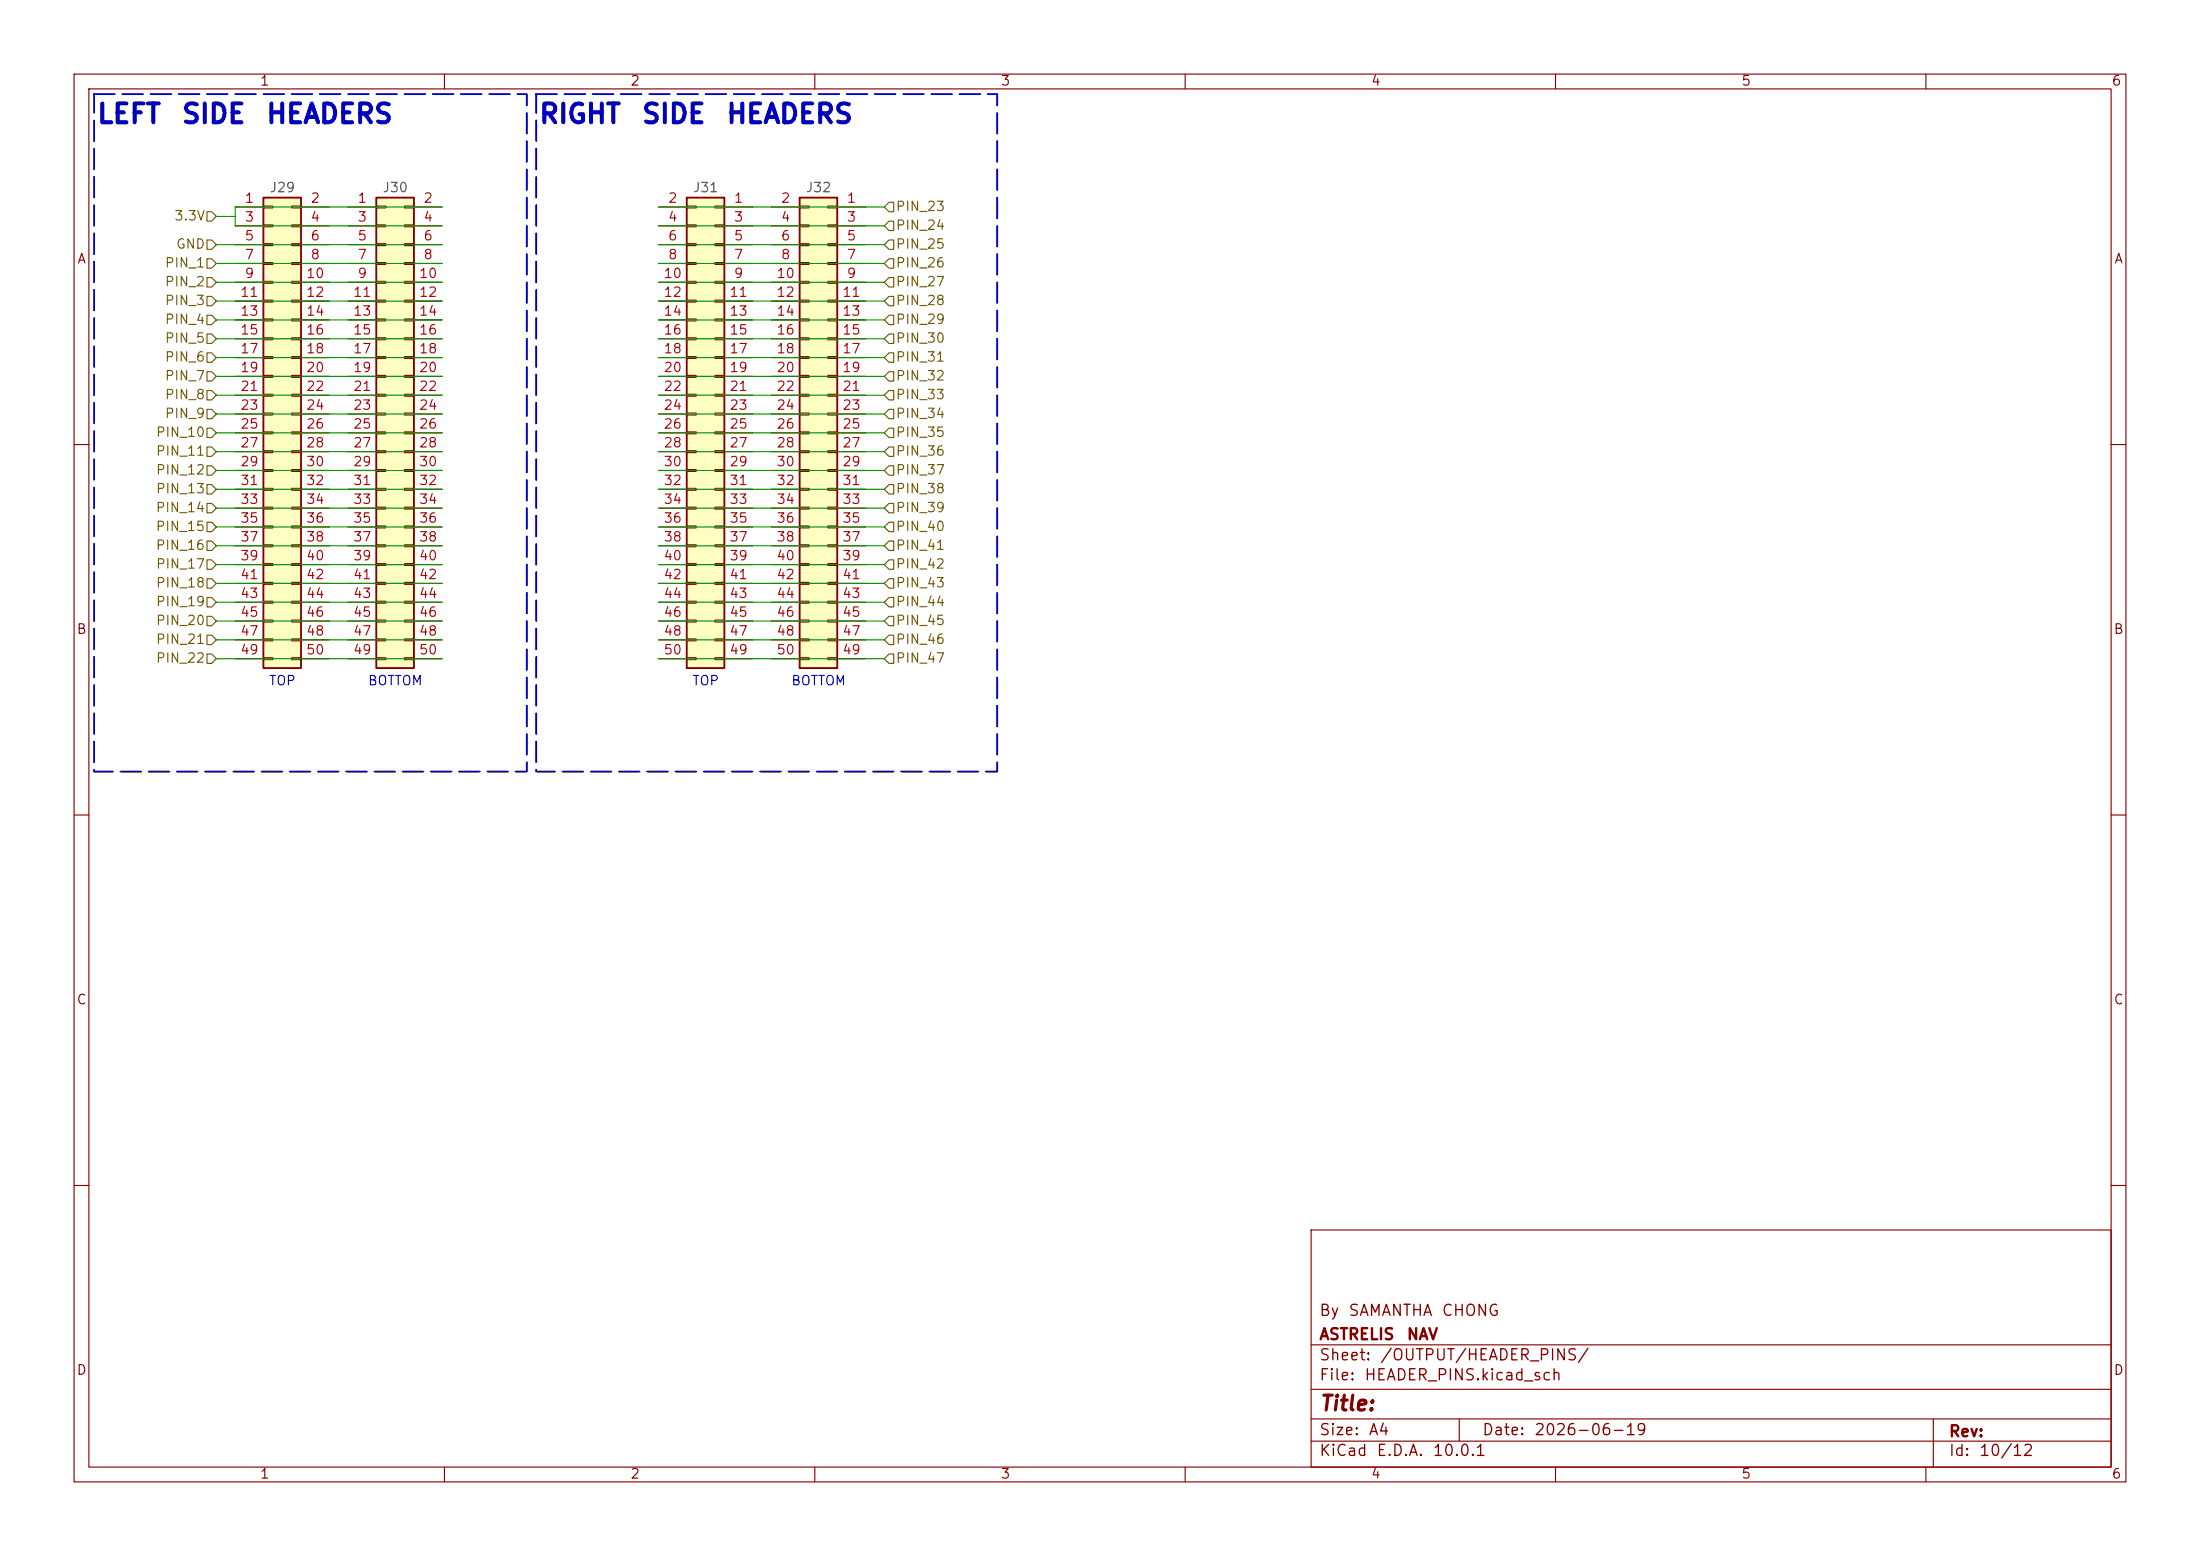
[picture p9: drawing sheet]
<svg xmlns="http://www.w3.org/2000/svg" width="297mm" height="210mm" viewBox="0 0 297 210" stroke-linecap="round" stroke-linejoin="round" font-family="sans-serif">
<g fill="none" stroke="#840000" stroke-width=".15">
<path d="M10 10h277v190h-277zM12 12h273v186h-273zM60 10v2M110 10v2M160 10v2M210 10v2M260 10v2M10 60h2M285 60h2M10 110h2M285 110h2M10 160h2"/>
<path d="M177 166h108v32h-108zM285 160h2M60 198v2M110 198v2M160 198v2M177 194.5h108M177 191.5h108M177 187.5h108M177 181.5h108M197 191.5v3M210 198v2M260 198v2"/>
<path d="M261 191.5v6.5"/>
</g>
<path d="M92.7 26.7h5.1v63.5h-5.1z" fill="#ffffc2"/>
<path d="M92.7 26.7h5.1v63.5h-5.1z" fill="none" stroke="#840000" stroke-width=".25"/>
<g fill="none" stroke="#840000" stroke-width=".15">
<path d="M88.9 27.9h3.8M88.9 30.5h3.8M88.9 33h3.8M88.9 35.6h3.8M88.9 38.1h3.8M92.7 27.8h1.3v.3h-1.3zM92.7 30.4h1.3v.2h-1.3zM92.7 32.9h1.3v.2h-1.3zM92.7 35.4h1.3v.3h-1.3zM92.7 38h1.3v.2h-1.3zM96.5 27.8h1.3v.3h-1.3zM96.5 30.4h1.3v.2h-1.3z"/>
<path d="M96.5 32.9h1.3v.2h-1.3zM96.5 35.4h1.3v.3h-1.3zM96.5 38h1.3v.2h-1.3zM97.8 27.9h3.8M97.8 30.5h3.8M97.8 33h3.8M97.8 35.6h3.8M97.8 38.1h3.8M88.9 40.6h3.8M88.9 43.2h3.8M88.9 45.7h3.8M88.9 48.3h3.8"/>
<path d="M88.9 50.8h3.8M88.9 53.3h3.8M88.9 55.9h3.8M88.9 58.4h3.8M92.7 40.5h1.3v.3h-1.3zM92.7 43.1h1.3v.2h-1.3zM92.7 45.6h1.3v.2h-1.3zM92.7 48.1h1.3v.3h-1.3zM92.7 50.7h1.3v.2h-1.3zM92.7 53.2h1.3v.3h-1.3zM92.7 55.8h1.3v.2h-1.3zM92.7 58.3h1.3v.2h-1.3z"/>
<path d="M96.5 40.5h1.3v.3h-1.3zM96.5 43.1h1.3v.2h-1.3zM96.5 45.6h1.3v.2h-1.3zM96.5 48.1h1.3v.3h-1.3zM96.5 50.7h1.3v.2h-1.3zM96.5 53.2h1.3v.3h-1.3zM96.5 55.8h1.3v.2h-1.3zM96.5 58.3h1.3v.2h-1.3zM97.8 40.6h3.8M97.8 43.2h3.8M97.8 45.7h3.8M97.8 48.3h3.8"/>
<path d="M97.8 50.8h3.8M97.8 53.3h3.8M97.8 55.9h3.8M97.8 58.4h3.8M88.9 61h3.8M88.9 63.5h3.8M88.9 66h3.8M88.9 68.6h3.8M88.9 71.1h3.8M88.9 73.7h3.8M88.9 76.2h3.8M88.9 78.7h3.8"/>
<path d="M92.7 60.8h1.3v.3h-1.3zM92.7 63.4h1.3v.2h-1.3zM92.7 65.9h1.3v.3h-1.3zM92.7 68.5h1.3v.2h-1.3zM92.7 71h1.3v.2h-1.3zM92.7 73.5h1.3v.3h-1.3zM92.7 76.1h1.3v.2h-1.3zM92.7 78.6h1.3v.3h-1.3zM96.5 60.8h1.3v.3h-1.3zM96.5 63.4h1.3v.2h-1.3zM96.5 65.9h1.3v.3h-1.3zM96.5 68.5h1.3v.2h-1.3z"/>
<path d="M96.5 71h1.3v.2h-1.3zM96.5 73.5h1.3v.3h-1.3zM96.5 76.1h1.3v.2h-1.3zM96.5 78.6h1.3v.3h-1.3zM97.8 61h3.8M97.8 63.5h3.8M97.8 66h3.8M97.8 68.6h3.8M97.8 71.1h3.8M97.8 73.7h3.8M97.8 76.2h3.8M97.8 78.7h3.8"/>
<path d="M88.9 81.3h3.8M88.9 83.8h3.8M88.9 86.4h3.8M88.9 88.9h3.8M92.7 81.2h1.3v.2h-1.3zM92.7 83.7h1.3v.2h-1.3zM92.7 86.2h1.3v.3h-1.3zM92.7 88.8h1.3v.2h-1.3zM96.5 81.2h1.3v.2h-1.3zM96.5 83.7h1.3v.2h-1.3zM96.5 86.2h1.3v.3h-1.3zM96.5 88.8h1.3v.2h-1.3z"/>
<path d="M97.8 81.3h3.8M97.8 83.8h3.8M97.8 86.4h3.8M97.8 88.9h3.8"/>
</g>
<path d="M107.9 26.7h5.1v63.5h-5.1z" fill="#ffffc2"/>
<path d="M107.9 26.7h5.1v63.5h-5.1z" fill="none" stroke="#840000" stroke-width=".25"/>
<g fill="none" stroke="#840000" stroke-width=".15">
<path d="M104.1 27.9h3.8M104.1 30.5h3.8M104.1 33h3.8M104.1 35.6h3.8M104.1 38.1h3.8M107.9 27.8h1.3v.3h-1.3zM107.9 30.4h1.3v.2h-1.3zM107.9 32.9h1.3v.2h-1.3zM107.9 35.4h1.3v.3h-1.3zM107.9 38h1.3v.2h-1.3zM111.8 27.8h1.2v.3h-1.2zM111.8 30.4h1.2v.2h-1.2z"/>
<path d="M111.8 32.9h1.2v.2h-1.2zM111.8 35.4h1.2v.3h-1.2zM111.8 38h1.2v.2h-1.2zM113 27.9h3.8M113 30.5h3.8M113 33h3.8M113 35.6h3.8M113 38.1h3.8M104.1 40.6h3.8M104.1 43.2h3.8M104.1 45.7h3.8M104.1 48.3h3.8"/>
<path d="M104.1 50.8h3.8M104.1 53.3h3.8M104.1 55.9h3.8M104.1 58.4h3.8M107.9 40.5h1.3v.3h-1.3zM107.9 43.1h1.3v.2h-1.3zM107.9 45.6h1.3v.2h-1.3zM107.9 48.1h1.3v.3h-1.3zM107.9 50.7h1.3v.2h-1.3zM107.9 53.2h1.3v.3h-1.3zM107.9 55.8h1.3v.2h-1.3zM107.9 58.3h1.3v.2h-1.3z"/>
<path d="M111.8 40.5h1.2v.3h-1.2zM111.8 43.1h1.2v.2h-1.2zM111.8 45.6h1.2v.2h-1.2zM111.8 48.1h1.2v.3h-1.2zM111.8 50.7h1.2v.2h-1.2zM111.8 53.2h1.2v.3h-1.2zM111.8 55.8h1.2v.2h-1.2zM111.8 58.3h1.2v.2h-1.2zM113 40.6h3.8M113 43.2h3.8M113 45.7h3.8M113 48.3h3.8"/>
<path d="M113 50.8h3.8M113 53.3h3.8M113 55.9h3.8M113 58.4h3.8M104.1 61h3.8M104.1 63.5h3.8M104.1 66h3.8M104.1 68.6h3.8M104.1 71.1h3.8M104.1 73.7h3.8M104.1 76.2h3.8M104.1 78.7h3.8"/>
<path d="M107.9 60.8h1.3v.3h-1.3zM107.9 63.4h1.3v.2h-1.3zM107.9 65.9h1.3v.3h-1.3zM107.9 68.5h1.3v.2h-1.3zM107.9 71h1.3v.2h-1.3zM107.9 73.5h1.3v.3h-1.3zM107.9 76.1h1.3v.2h-1.3zM107.9 78.6h1.3v.3h-1.3zM111.8 60.8h1.2v.3h-1.2zM111.8 63.4h1.2v.2h-1.2zM111.8 65.9h1.2v.3h-1.2zM111.8 68.5h1.2v.2h-1.2z"/>
<path d="M111.8 71h1.2v.2h-1.2zM111.8 73.5h1.2v.3h-1.2zM111.8 76.1h1.2v.2h-1.2zM111.8 78.6h1.2v.3h-1.2zM113 61h3.8M113 63.5h3.8M113 66h3.8M113 68.6h3.8M113 71.1h3.8M113 73.7h3.8M113 76.2h3.8M113 78.7h3.8"/>
<path d="M104.1 81.3h3.8M104.1 83.8h3.8M104.1 86.4h3.8M104.1 88.9h3.8M107.9 81.2h1.3v.2h-1.3zM107.9 83.7h1.3v.2h-1.3zM107.9 86.2h1.3v.3h-1.3zM107.9 88.8h1.3v.2h-1.3zM111.8 81.2h1.2v.2h-1.2zM111.8 83.7h1.2v.2h-1.2zM111.8 86.2h1.2v.3h-1.2zM111.8 88.8h1.2v.2h-1.2z"/>
<path d="M113 81.3h3.8M113 83.8h3.8M113 86.4h3.8M113 88.9h3.8"/>
</g>
<path d="M50.8 26.7h5.1v63.5h-5.1z" fill="#ffffc2"/>
<path d="M50.8 26.7h5.1v63.5h-5.1z" fill="none" stroke="#840000" stroke-width=".25"/>
<g fill="none" stroke="#840000" stroke-width=".15">
<path d="M47 27.9h3.8M47 30.5h3.8M47 33h3.8M47 35.6h3.8M47 38.1h3.8M50.8 27.8h1.3v.3h-1.3zM50.8 30.4h1.3v.2h-1.3zM50.8 32.9h1.3v.2h-1.3zM50.8 35.4h1.3v.3h-1.3zM50.8 38h1.3v.2h-1.3zM54.6 27.8h1.3v.3h-1.3zM54.6 30.4h1.3v.2h-1.3z"/>
<path d="M54.6 32.9h1.3v.2h-1.3zM54.6 35.4h1.3v.3h-1.3zM54.6 38h1.3v.2h-1.3zM55.9 27.9h3.8M55.9 30.5h3.8M55.9 33h3.8M55.9 35.6h3.8M55.9 38.1h3.8M47 40.6h3.8M47 43.2h3.8M47 45.7h3.8M47 48.3h3.8"/>
<path d="M47 50.8h3.8M47 53.3h3.8M47 55.9h3.8M47 58.4h3.8M50.8 40.5h1.3v.3h-1.3zM50.8 43.1h1.3v.2h-1.3zM50.8 45.6h1.3v.2h-1.3zM50.8 48.1h1.3v.3h-1.3zM50.8 50.7h1.3v.2h-1.3zM50.8 53.2h1.3v.3h-1.3zM50.8 55.8h1.3v.2h-1.3zM50.8 58.3h1.3v.2h-1.3z"/>
<path d="M54.6 40.5h1.3v.3h-1.3zM54.6 43.1h1.3v.2h-1.3zM54.6 45.6h1.3v.2h-1.3zM54.6 48.1h1.3v.3h-1.3zM54.6 50.7h1.3v.2h-1.3zM54.6 53.2h1.3v.3h-1.3zM54.6 55.8h1.3v.2h-1.3zM54.6 58.3h1.3v.2h-1.3zM55.9 40.6h3.8M55.9 43.2h3.8M55.9 45.7h3.8M55.9 48.3h3.8"/>
<path d="M55.9 50.8h3.8M55.9 53.3h3.8M55.9 55.9h3.8M55.9 58.4h3.8M47 61h3.8M47 63.5h3.8M47 66h3.8M47 68.6h3.8M47 71.1h3.8M47 73.7h3.8M47 76.2h3.8M47 78.7h3.8"/>
<path d="M50.8 60.8h1.3v.3h-1.3zM50.8 63.4h1.3v.2h-1.3zM50.8 65.9h1.3v.3h-1.3zM50.8 68.5h1.3v.2h-1.3zM50.8 71h1.3v.2h-1.3zM50.8 73.5h1.3v.3h-1.3zM50.8 76.1h1.3v.2h-1.3zM50.8 78.6h1.3v.3h-1.3zM54.6 60.8h1.3v.3h-1.3zM54.6 63.4h1.3v.2h-1.3zM54.6 65.9h1.3v.3h-1.3zM54.6 68.5h1.3v.2h-1.3z"/>
<path d="M54.6 71h1.3v.2h-1.3zM54.6 73.5h1.3v.3h-1.3zM54.6 76.1h1.3v.2h-1.3zM54.6 78.6h1.3v.3h-1.3zM55.9 61h3.8M55.9 63.5h3.8M55.9 66h3.8M55.9 68.6h3.8M55.9 71.1h3.8M55.9 73.7h3.8M55.9 76.2h3.8M55.9 78.7h3.8"/>
<path d="M47 81.3h3.8M47 83.8h3.8M47 86.4h3.8M47 88.9h3.8M50.8 81.2h1.3v.2h-1.3zM50.8 83.7h1.3v.2h-1.3zM50.8 86.2h1.3v.3h-1.3zM50.8 88.8h1.3v.2h-1.3zM54.6 81.2h1.3v.2h-1.3zM54.6 83.7h1.3v.2h-1.3zM54.6 86.2h1.3v.3h-1.3zM54.6 88.8h1.3v.2h-1.3z"/>
<path d="M55.9 81.3h3.8M55.9 83.8h3.8M55.9 86.4h3.8M55.9 88.9h3.8"/>
</g>
<path d="M35.6 26.7h5v63.5h-5z" fill="#ffffc2"/>
<path d="M35.6 26.7h5v63.5h-5z" fill="none" stroke="#840000" stroke-width=".25"/>
<g fill="none" stroke="#840000" stroke-width=".15">
<path d="M31.7 27.9h3.9M31.7 30.5h3.9M31.7 33h3.9M31.7 35.6h3.9M31.7 38.1h3.9M35.6 27.8h1.2v.3h-1.2zM35.6 30.4h1.2v.2h-1.2zM35.6 32.9h1.2v.2h-1.2zM35.6 35.4h1.2v.3h-1.2zM35.6 38h1.2v.2h-1.2zM39.4 27.8h1.2v.3h-1.2zM39.4 30.4h1.2v.2h-1.2z"/>
<path d="M39.4 32.9h1.2v.2h-1.2zM39.4 35.4h1.2v.3h-1.2zM39.4 38h1.2v.2h-1.2zM40.6 27.9h3.8M40.6 30.5h3.8M40.6 33h3.8M40.6 35.6h3.8M40.6 38.1h3.8M31.7 40.6h3.9M31.7 43.2h3.9M31.7 45.7h3.9M31.7 48.3h3.9"/>
<path d="M31.7 50.8h3.9M31.7 53.3h3.9M31.7 55.9h3.9M31.7 58.4h3.9M35.6 40.5h1.2v.3h-1.2zM35.6 43.1h1.2v.2h-1.2zM35.6 45.6h1.2v.2h-1.2zM35.6 48.1h1.2v.3h-1.2zM35.6 50.7h1.2v.2h-1.2zM35.6 53.2h1.2v.3h-1.2zM35.6 55.8h1.2v.2h-1.2zM35.6 58.3h1.2v.2h-1.2z"/>
<path d="M39.4 40.5h1.2v.3h-1.2zM39.4 43.1h1.2v.2h-1.2zM39.4 45.6h1.2v.2h-1.2zM39.4 48.1h1.2v.3h-1.2zM39.4 50.7h1.2v.2h-1.2zM39.4 53.2h1.2v.3h-1.2zM39.4 55.8h1.2v.2h-1.2zM39.4 58.3h1.2v.2h-1.2zM40.6 40.6h3.8M40.6 43.2h3.8M40.6 45.7h3.8M40.6 48.3h3.8"/>
<path d="M40.6 50.8h3.8M40.6 53.3h3.8M40.6 55.9h3.8M40.6 58.4h3.8M31.7 61h3.9M31.7 63.5h3.9M31.7 66h3.9M31.7 68.6h3.9M31.7 71.1h3.9M31.7 73.7h3.9M31.7 76.2h3.9M31.7 78.7h3.9"/>
<path d="M35.6 60.8h1.2v.3h-1.2zM35.6 63.4h1.2v.2h-1.2zM35.6 65.9h1.2v.3h-1.2zM35.6 68.5h1.2v.2h-1.2zM35.6 71h1.2v.2h-1.2zM35.6 73.5h1.2v.3h-1.2zM35.6 76.1h1.2v.2h-1.2zM35.6 78.6h1.2v.3h-1.2zM39.4 60.8h1.2v.3h-1.2zM39.4 63.4h1.2v.2h-1.2zM39.4 65.9h1.2v.3h-1.2zM39.4 68.5h1.2v.2h-1.2z"/>
<path d="M39.4 71h1.2v.2h-1.2zM39.4 73.5h1.2v.3h-1.2zM39.4 76.1h1.2v.2h-1.2zM39.4 78.6h1.2v.3h-1.2zM40.6 61h3.8M40.6 63.5h3.8M40.6 66h3.8M40.6 68.6h3.8M40.6 71.1h3.8M40.6 73.7h3.8M40.6 76.2h3.8M40.6 78.7h3.8"/>
<path d="M31.7 81.3h3.9M31.7 83.8h3.9M31.7 86.4h3.9M31.7 88.9h3.9M35.6 81.2h1.2v.2h-1.2zM35.6 83.7h1.2v.2h-1.2zM35.6 86.2h1.2v.3h-1.2zM35.6 88.8h1.2v.2h-1.2zM39.4 81.2h1.2v.2h-1.2zM39.4 83.7h1.2v.2h-1.2zM39.4 86.2h1.2v.3h-1.2zM39.4 88.8h1.2v.2h-1.2z"/>
<path d="M40.6 81.3h3.8M40.6 83.8h3.8M40.6 86.4h3.8M40.6 88.9h3.8"/>
</g>
<g fill="none" stroke="#725600" stroke-width=".15">
<path d="M27.9 32.4h.7l.6 .6-.6 .7h-.7zM27.9 34.9h.7l.6 .7-.6 .6h-.7zM27.9 37.5h.7l.6 .6-.6 .6h-.7zM27.9 28.6h.7l.6 .6-.6 .6h-.7zM119.4 35.6l.6-.7h.6v1.3h-.6zM119.4 30.5l.6-.7h.6v1.3h-.6zM120 32.4h.6v1.3h-.6l-.6-.7zM120 27.3h.6v1.3h-.6l-.6-.7zM120 37.5h.6v1.2h-.6l-.6-.6zM27.9 40h.7l.6 .6-.6 .7h-.7zM27.9 42.5h.7l.6 .7-.6 .6h-.7zM27.9 45.1h.7l.6 .6-.6 .7h-.7z"/>
<path d="M27.9 47.6h.7l.6 .7-.6 .6h-.7zM27.9 50.2h.7l.6 .6-.6 .6h-.7zM27.9 57.8h.7l.6 .6-.6 .7h-.7zM27.9 55.2h.7l.6 .7-.6 .6h-.7zM27.9 52.7h.7l.6 .6-.6 .7h-.7zM119.4 58.4l.6-.6h.6v1.3h-.6zM119.4 40.6l.6-.6h.6v1.3h-.6zM119.4 48.3l.6-.7h.6v1.3h-.6zM119.4 53.3l.6-.6h.6v1.3h-.6zM120 42.5h.6v1.3h-.6l-.6-.6zM120 50.2h.6v1.2h-.6l-.6-.6zM120 55.2h.6v1.3h-.6l-.6-.6z"/>
<path d="M120 45.1h.6v1.3h-.6l-.6-.7zM27.9 62.9h.7l.6 .6-.6 .6h-.7zM27.9 60.3h.7l.6 .7-.6 .6h-.7zM27.9 65.4h.7l.6 .6-.6 .7h-.7zM27.9 75.6h.7l.6 .6-.6 .6h-.7zM27.9 78.1h.7l.6 .6-.6 .7h-.7zM119.4 66l.6-.6h.6v1.3h-.6zM119.4 76.2l.6-.6h.6v1.2h-.6zM120 60.3h.6v1.3h-.6l-.6-.6zM120 78.1h.6v1.3h-.6l-.6-.7zM120 62.9h.6v1.2h-.6l-.6-.6zM27.9 83.2h.7l.6 .6-.6 .7h-.7z"/>
<path d="M27.9 80.6h.7l.6 .7-.6 .6h-.7zM27.9 88.3h.7l.6 .6-.6 .6h-.7zM27.9 85.7h.7l.6 .7-.6 .6h-.7zM119.4 86.4l.6-.7h.6v1.3h-.6zM119.4 81.3l.6-.7h.6v1.3h-.6zM120 88.3h.6v1.2h-.6l-.6-.6zM120 83.2h.6v1.3h-.6l-.6-.7z"/>
</g>
<path d="M27.9 70.5h.7l.6 .6-.6 .7h-.7zM27.9 67.9h.7l.6 .7-.6 .6h-.7zM27.9 73h.7l.6 .7-.6 .6h-.7zM119.4 71.1l.6-.6h.6v1.3h-.6zM120 67.9h.6v1.3h-.6l-.6-.6zM120 73h.6v1.3h-.6l-.6-.6z" fill="none" stroke="#725600" stroke-width=".16"/>
<g fill="none" stroke="#009600" stroke-width=".15">
<path d="M29.2 38.1h30.5M29.2 33h30.5M29.2 35.6h30.5M29.2 29.2h2.5M59.7 27.9h-28v2.6h28M88.9 27.9h30.5M88.9 38.1h30.5M88.9 30.5h30.5M88.9 33h30.5M88.9 35.6h30.5M29.2 53.3h30.5M29.2 55.9h30.5"/>
<path d="M29.2 58.4h30.5M29.2 48.3h30.5M29.2 45.7h30.5M29.2 40.6h30.5M29.2 43.2h30.5M29.2 50.8h30.5M88.9 53.3h30.5M88.9 55.9h30.5M88.9 58.4h30.5M88.9 48.3h30.5M88.9 45.7h30.5M88.9 40.6h30.5"/>
<path d="M88.9 43.2h30.5M88.9 50.8h30.5M29.2 76.2h30.5M29.2 78.7h30.5M29.2 73.7h30.5M29.2 71.1h30.5M29.2 63.5h30.5M29.2 66h30.5M29.2 61h30.5M29.2 68.6h30.5M88.9 76.2h30.5M88.9 78.7h30.5"/>
<path d="M88.9 73.7h30.5M88.9 71.1h30.5M88.9 63.5h30.5M88.9 66h30.5M88.9 61h30.5M88.9 68.6h30.5M29.2 81.3h30.5M29.2 83.8h30.5M29.2 86.4h30.5M29.2 88.9h30.5M88.9 81.3h30.5M88.9 83.8h30.5"/>
<path d="M88.9 86.4h30.5M88.9 88.9h30.5"/>
</g>
<path d="M12.7 12.7h58.4v91.4h-58.4zM72.4 12.7h62.2v91.4h-62.2z" fill="none" stroke="#0000c2" stroke-width=".25" stroke-dasharray="2.8 1"/>
<g font-size="2.5" fill="#0000c2">
<text x="13" y="17.3">LEFT</text>
<text x="24.4" y="17.3">SIDE</text>
<text x="35.8" y="17.3">HEADERS</text>
<text x="72.6" y="17.3">RIGHT</text>
<text x="86.5" y="17.3">SIDE</text>
<text x="97.9" y="17.3">HEADERS</text>
</g>
<text font-size="2" fill="#840000" x="178" y="190.9">Title:</text>
<g font-size="1.5" fill="#840000">
<text x="178" y="178">By</text>
<text x="181.9" y="178">SAMANTHA</text>
<text x="194.5" y="178">CHONG</text>
<text x="178" y="184">Sheet:</text>
<text x="178" y="181.2">ASTRELIS</text>
<text x="186.2" y="184">/OUTPUT/HEADER_PINS/</text>
<text x="189.8" y="181.2">NAV</text>
<text x="178" y="186.7">File:</text>
<text x="184.1" y="186.7">HEADER_PINS.kicad_sch</text>
<text x="178" y="196.9">KiCad</text>
<text x="178" y="194.1">Size:</text>
<text x="184.7" y="194.1">A4</text>
<text x="185.7" y="196.9">E.D.A.</text>
<text x="193.3" y="196.9">10.0.1</text>
<text x="200" y="194.1">Date:</text>
<text x="207" y="194.1">2026-06-19</text>
<text x="263" y="194.3">Rev:</text>
<text x="263" y="196.9">Id:</text>
<text x="267.1" y="196.9">10/12</text>
</g>
<g font-size="1.3" fill="#840000">
<text x="35" y="11.9">1</text>
<text x="85" y="11.9">2</text>
<text x="135" y="11.9">3</text>
<text x="185" y="11.9">4</text>
<text x="235" y="11.9">5</text>
<text x="285" y="11.9">6</text>
<text x="10.3" y="35.9">A</text>
<text x="285.3" y="35.9">A</text>
<text x="10.3" y="85.9">B</text>
<text x="285.3" y="85.9">B</text>
<text x="10.3" y="135.9">C</text>
<text x="285.3" y="135.9">C</text>
<text x="10.3" y="185.9">D</text>
<text x="285.3" y="185.9">D</text>
<text x="35" y="199.9">1</text>
<text x="85" y="199.9">2</text>
<text x="135" y="199.9">3</text>
<text x="185" y="199.9">4</text>
<text x="235" y="199.9">5</text>
<text x="285" y="199.9">6</text>
</g>
<g font-size="1.3" fill="#a90000">
<text x="32.9" y="27.7">1</text>
<text x="41.8" y="27.7">2</text>
<text x="48.2" y="27.7">1</text>
<text x="57.1" y="27.7">2</text>
<text x="90.1" y="27.7">2</text>
<text x="99" y="27.7">1</text>
<text x="105.3" y="27.7">2</text>
<text x="114.2" y="27.7">1</text>
<text x="32.9" y="30.2">3</text>
<text x="32.9" y="32.8">5</text>
<text x="32.9" y="35.3">7</text>
<text x="41.8" y="30.2">4</text>
<text x="41.8" y="32.8">6</text>
<text x="41.8" y="35.3">8</text>
<text x="48.2" y="30.2">3</text>
<text x="48.2" y="32.8">5</text>
<text x="48.2" y="35.3">7</text>
<text x="57.1" y="30.2">4</text>
<text x="57.1" y="32.8">6</text>
<text x="57.1" y="35.3">8</text>
<text x="90.1" y="30.2">4</text>
<text x="90.1" y="32.8">6</text>
<text x="90.1" y="35.3">8</text>
<text x="99" y="30.2">3</text>
<text x="99" y="32.8">5</text>
<text x="99" y="35.3">7</text>
<text x="105.3" y="30.2">4</text>
<text x="105.3" y="32.8">6</text>
<text x="105.3" y="35.3">8</text>
<text x="114.2" y="30.2">3</text>
<text x="114.2" y="32.8">5</text>
<text x="114.2" y="35.3">7</text>
<text x="32.3" y="40.4">11</text>
<text x="32.9" y="37.8">9</text>
<text x="41.2" y="37.8">10</text>
<text x="41.2" y="40.4">12</text>
<text x="47.6" y="40.4">11</text>
<text x="48.2" y="37.8">9</text>
<text x="56.5" y="37.8">10</text>
<text x="56.5" y="40.4">12</text>
<text x="89.5" y="37.8">10</text>
<text x="89.5" y="40.4">12</text>
<text x="98.4" y="40.4">11</text>
<text x="99" y="37.8">9</text>
<text x="104.7" y="37.8">10</text>
<text x="104.7" y="40.4">12</text>
<text x="113.6" y="40.4">11</text>
<text x="114.2" y="37.8">9</text>
<text x="32.3" y="42.9">13</text>
<text x="32.3" y="45.5">15</text>
<text x="41.2" y="42.9">14</text>
<text x="41.2" y="45.5">16</text>
<text x="47.6" y="42.9">13</text>
<text x="47.6" y="45.5">15</text>
<text x="56.5" y="42.9">14</text>
<text x="56.5" y="45.5">16</text>
<text x="89.5" y="42.9">14</text>
<text x="89.5" y="45.5">16</text>
<text x="98.4" y="42.9">13</text>
<text x="98.4" y="45.5">15</text>
<text x="104.7" y="42.9">14</text>
<text x="104.7" y="45.5">16</text>
<text x="113.6" y="42.9">13</text>
<text x="113.6" y="45.5">15</text>
<text x="32.3" y="48">17</text>
<text x="32.3" y="50.5">19</text>
<text x="32.3" y="53.1">21</text>
<text x="41.2" y="48">18</text>
<text x="41.2" y="50.5">20</text>
<text x="41.2" y="53.1">22</text>
<text x="47.6" y="48">17</text>
<text x="47.6" y="50.5">19</text>
<text x="47.6" y="53.1">21</text>
<text x="56.5" y="48">18</text>
<text x="56.5" y="50.5">20</text>
<text x="56.5" y="53.1">22</text>
<text x="89.5" y="48">18</text>
<text x="89.5" y="50.5">20</text>
<text x="89.5" y="53.1">22</text>
<text x="98.4" y="48">17</text>
<text x="98.4" y="50.5">19</text>
<text x="98.4" y="53.1">21</text>
<text x="104.7" y="48">18</text>
<text x="104.7" y="50.5">20</text>
<text x="104.7" y="53.1">22</text>
<text x="113.6" y="48">17</text>
<text x="113.6" y="50.5">19</text>
<text x="113.6" y="53.1">21</text>
<text x="32.3" y="55.6">23</text>
<text x="32.3" y="58.2">25</text>
<text x="41.2" y="55.6">24</text>
<text x="41.2" y="58.2">26</text>
<text x="47.6" y="55.6">23</text>
<text x="47.6" y="58.2">25</text>
<text x="56.5" y="55.6">24</text>
<text x="56.5" y="58.2">26</text>
<text x="89.5" y="55.6">24</text>
<text x="89.5" y="58.2">26</text>
<text x="98.4" y="55.6">23</text>
<text x="98.4" y="58.2">25</text>
<text x="104.7" y="55.6">24</text>
<text x="104.7" y="58.2">26</text>
<text x="113.6" y="55.6">23</text>
<text x="113.6" y="58.2">25</text>
<text x="32.3" y="60.7">27</text>
<text x="32.3" y="63.2">29</text>
<text x="32.3" y="65.8">31</text>
<text x="41.2" y="60.7">28</text>
<text x="41.2" y="63.2">30</text>
<text x="41.2" y="65.8">32</text>
<text x="47.6" y="60.7">27</text>
<text x="47.6" y="63.2">29</text>
<text x="47.6" y="65.8">31</text>
<text x="56.5" y="60.7">28</text>
<text x="56.5" y="63.2">30</text>
<text x="56.5" y="65.8">32</text>
<text x="89.5" y="60.7">28</text>
<text x="89.5" y="63.2">30</text>
<text x="89.5" y="65.8">32</text>
<text x="98.4" y="60.7">27</text>
<text x="98.4" y="63.2">29</text>
<text x="98.4" y="65.8">31</text>
<text x="104.7" y="60.7">28</text>
<text x="104.7" y="63.2">30</text>
<text x="104.7" y="65.8">32</text>
<text x="113.6" y="60.7">27</text>
<text x="113.6" y="63.2">29</text>
<text x="113.6" y="65.8">31</text>
<text x="32.3" y="68.3">33</text>
<text x="32.3" y="70.9">35</text>
<text x="41.2" y="68.3">34</text>
<text x="41.2" y="70.9">36</text>
<text x="47.6" y="68.3">33</text>
<text x="47.6" y="70.9">35</text>
<text x="56.5" y="68.3">34</text>
<text x="56.5" y="70.9">36</text>
<text x="89.5" y="68.3">34</text>
<text x="89.5" y="70.9">36</text>
<text x="98.4" y="68.3">33</text>
<text x="98.4" y="70.9">35</text>
<text x="104.7" y="68.3">34</text>
<text x="104.7" y="70.9">36</text>
<text x="113.6" y="68.3">33</text>
<text x="113.6" y="70.9">35</text>
<text x="32.3" y="73.4">37</text>
<text x="32.3" y="75.9">39</text>
<text x="41.2" y="73.4">38</text>
<text x="41.2" y="75.9">40</text>
<text x="47.6" y="73.4">37</text>
<text x="47.6" y="75.9">39</text>
<text x="56.5" y="73.4">38</text>
<text x="56.5" y="75.9">40</text>
<text x="89.5" y="73.4">38</text>
<text x="89.5" y="75.9">40</text>
<text x="98.4" y="73.4">37</text>
<text x="98.4" y="75.9">39</text>
<text x="104.7" y="73.4">38</text>
<text x="104.7" y="75.9">40</text>
<text x="113.6" y="73.4">37</text>
<text x="113.6" y="75.9">39</text>
<text x="32.3" y="78.5">41</text>
<text x="32.3" y="81">43</text>
<text x="32.3" y="83.6">45</text>
<text x="41.2" y="78.5">42</text>
<text x="41.2" y="81">44</text>
<text x="41.2" y="83.6">46</text>
<text x="47.6" y="78.5">41</text>
<text x="47.6" y="81">43</text>
<text x="47.6" y="83.6">45</text>
<text x="56.5" y="78.5">42</text>
<text x="56.5" y="81">44</text>
<text x="56.5" y="83.6">46</text>
<text x="89.5" y="78.5">42</text>
<text x="89.5" y="81">44</text>
<text x="89.5" y="83.6">46</text>
<text x="98.4" y="78.5">41</text>
<text x="98.4" y="81">43</text>
<text x="98.4" y="83.6">45</text>
<text x="104.7" y="78.5">42</text>
<text x="104.7" y="81">44</text>
<text x="104.7" y="83.6">46</text>
<text x="113.6" y="78.5">41</text>
<text x="113.6" y="81">43</text>
<text x="113.6" y="83.6">45</text>
<text x="32.3" y="86.1">47</text>
<text x="32.3" y="88.6">49</text>
<text x="41.2" y="86.1">48</text>
<text x="41.2" y="88.6">50</text>
<text x="47.6" y="86.1">47</text>
<text x="47.6" y="88.6">49</text>
<text x="56.5" y="86.1">48</text>
<text x="56.5" y="88.6">50</text>
<text x="89.5" y="86.1">48</text>
<text x="89.5" y="88.6">50</text>
<text x="98.4" y="86.1">47</text>
<text x="98.4" y="88.6">49</text>
<text x="104.7" y="86.1">48</text>
<text x="104.7" y="88.6">50</text>
<text x="113.6" y="86.1">47</text>
<text x="113.6" y="88.6">49</text>
</g>
<g font-size="1.3" fill="#006464">
<text x="36.3" y="26.3">J29</text>
<text x="51.5" y="26.3">J30</text>
<text x="93.5" y="26.3">J31</text>
<text x="108.7" y="26.3">J32</text>
</g>
<g font-size="1.3" fill="#725600">
<text x="120.8" y="28.8">PIN_23</text>
<text x="23.4" y="30.1">3.3V</text>
<text x="23.7" y="33.9">GND</text>
<text x="120.8" y="33.9">PIN_25</text>
<text x="120.8" y="31.3">PIN_24</text>
<text x="22.2" y="41.5">PIN_3</text>
<text x="22.2" y="36.4">PIN_1</text>
<text x="22.2" y="39">PIN_2</text>
<text x="120.8" y="41.5">PIN_28</text>
<text x="120.8" y="39">PIN_27</text>
<text x="120.8" y="36.4">PIN_26</text>
<text x="22.2" y="44">PIN_4</text>
<text x="22.2" y="46.6">PIN_5</text>
<text x="120.8" y="44">PIN_29</text>
<text x="120.8" y="46.6">PIN_30</text>
<text x="22.2" y="49.1">PIN_6</text>
<text x="22.2" y="51.7">PIN_7</text>
<text x="120.8" y="51.7">PIN_32</text>
<text x="120.8" y="49.1">PIN_31</text>
<text x="21" y="59.3">PIN_10</text>
<text x="22.2" y="56.7">PIN_9</text>
<text x="22.2" y="54.2">PIN_8</text>
<text x="120.8" y="59.3">PIN_35</text>
<text x="120.8" y="56.7">PIN_34</text>
<text x="120.8" y="54.2">PIN_33</text>
<text x="21" y="64.4">PIN_12</text>
<text x="21" y="61.8">PIN_11</text>
<text x="120.8" y="61.8">PIN_36</text>
<text x="120.8" y="64.4">PIN_37</text>
<text x="20.9" y="72">PIN_15</text>
<text x="20.9" y="69.5">PIN_14</text>
<text x="21" y="66.9">PIN_13</text>
<text x="120.8" y="69.5">PIN_39</text>
<text x="120.8" y="72">PIN_40</text>
<text x="120.8" y="66.9">PIN_38</text>
<text x="20.9" y="74.5">PIN_16</text>
<text x="21" y="77.1">PIN_17</text>
<text x="120.8" y="74.5">PIN_41</text>
<text x="120.8" y="77.1">PIN_42</text>
<text x="21" y="82.1">PIN_19</text>
<text x="21" y="79.6">PIN_18</text>
<text x="120.8" y="79.6">PIN_43</text>
<text x="120.8" y="82.1">PIN_44</text>
<text x="21" y="84.7">PIN_20</text>
<text x="21" y="89.8">PIN_22</text>
<text x="21" y="87.2">PIN_21</text>
<text x="120.8" y="87.2">PIN_46</text>
<text x="120.8" y="89.8">PIN_47</text>
<text x="120.8" y="84.7">PIN_45</text>
</g>
<g font-size="1.3" fill="#0000c2">
<text x="36.2" y="92.8">TOP</text>
<text x="49.6" y="92.8">BOTTOM</text>
<text x="93.4" y="92.8">TOP</text>
<text x="106.7" y="92.8">BOTTOM</text>
</g>
</svg>
